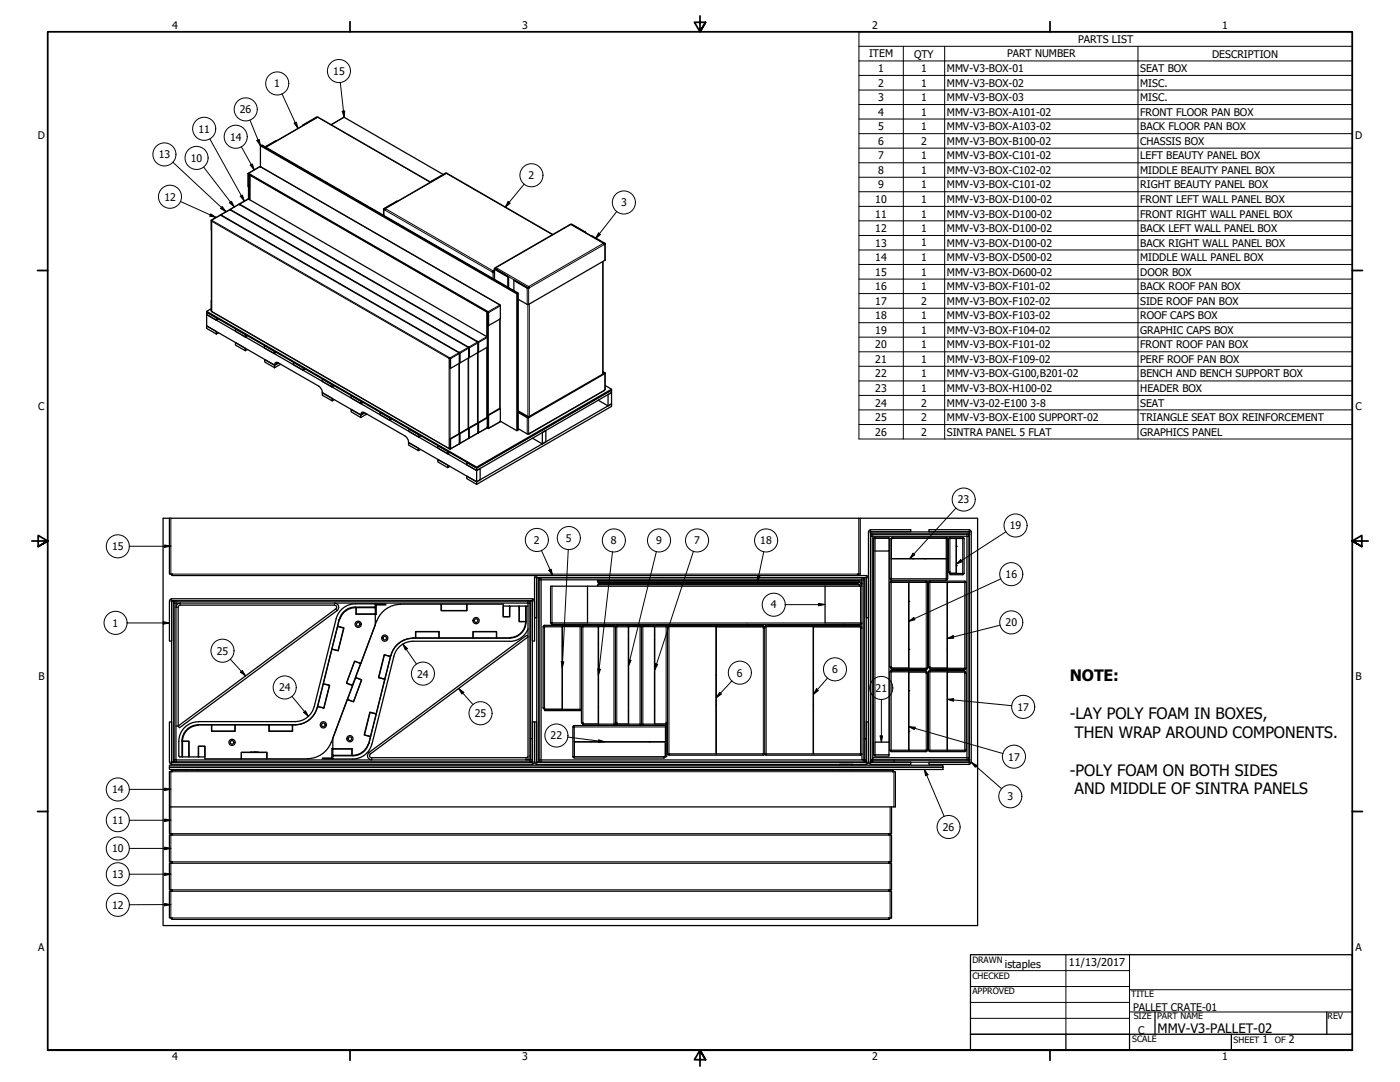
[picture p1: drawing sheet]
<svg xmlns="http://www.w3.org/2000/svg" width="559mm" height="432mm" viewBox="0 0 559 432" stroke-linecap="round" stroke-linejoin="round" font-family="sans-serif">
<!-- layer: Visible (ANSI) -->
<g fill="none" stroke="#000" stroke-width=".51">
<path d="M103.9 58.2l102.4 59.1 .3-.2v54.6l-.3 .2v-54.6M104.3 58l.2-.2 102.3 59.2-.2 .1zM106 58.7l21-11.9 44.9 25.9M110.4 56.1l-4.6 2.5M120.9 49.8v.3M126.8 46.8h-.6l-5.3 3 .2 .2M132.1 49.8l5.3-3 39.4 22.8M99.1 69.2l4.6-2.7 .4 .1 95.4 55M99.2 79.4l95.2 55 .1 4.2-3.5 2M99.2 79.4l-3.7 2M99.2 69.4v5.1h-.2l.1-5.3 95.9 55.4v5.3l-.3-5.4 .2 46.3M99.2 69.4l95.6 55.3v46.1"/>
<path d="M99.2 69.4l.2 10.1M99.2 69.4v10M99.6 69.7l.1 5M99.7 69.8l.1 .2zM99.7 69.8v9.9M99.8 69.8h.1M103.9 66.5v-8.3l.4-.2 102.3 59.1M172.3 72.3v.2M178.2 69.2h-.5l-5.4 3.1h.2M178.2 69.2l42.5 24.4M178.2 69.2l-24.6 14M84.5 88.1l.2-.1-.4-.1 .1 4"/>
<path d="M84.5 88.1v36.2M84.5 88.1h.1M88 85.9l-3.7 2M88 85.9l.3 .1M88 85.9l95.2 54.9M88.2 86h.1M91.8 83.7l.2 .1M91.8 83.7l-3.7 2M91.8 83.7l95.1 54.9M92 83.8h.1M95.4 81.5l-3.6 2.1M95.4 81.5h.4l-.1 .2"/>
<path d="M95.4 81.5l95.2 55M95.6 81.7h.1M153.1 83.4v2.5M153.5 83.4h.1M153.5 83.4l.1 .1M158.7 80.3l-.2-.1-5.4 3.2 .4 .4 .3-.6-.3 .2M227.8 89.6l.5-.1 5.4 3.1-.1 .1M227.8 89.6l-30.1 17.2M227.8 89.6l13.2 7.5M233.7 92.6v.2M236 94.1l5.6 3.1-.4 .4-.3-.5 .1 .2M241.6 97.3l-.1 6.6-30.6 17.6h-.4l-3.7-2.1"/>
<path d="M196.5 108.6l.8 .2M196.8 108.1l-.3 .5M196.8 108.1v.4M196.8 108.1l.3 .5M196.8 108.5l.3 .1zM196.8 108.5l.3 .1M196.8 108.5l-.3 .1M197.3 107.3v4.1M197.3 108.5l-.2 .1M197.7 107l.3-.2-.3 .5 5.3 3.1v4.3M197.7 107.1l-.4 .3 5.4 3.2 .3-.2M198 107.5l2.8 1.6"/>
<path d="M198 107.4v.1M202.7 110.6v4M205.1 112v4M206.8 117v54.6l-.2 .1v-54.6M210.7 114.9l.3-.2zM211 114.4l.3 .5-.8 .2-5.4-3.1 .3-.2 5.3 3.1M211 114.4l.3 .5M211 114.4l-.3 .5M240.7 104.3v44.9M84.3 123.2l-1.8 1.1 107.7 62.1v.4l-107.7-62.2v-.3M84.4 120.1l.1 4.2M84.4 120l-.1 .1"/>
<path d="M84.5 124.3l94.8 54.8M87.2 132.8l-.8 .5-3.9-2.2v-1.1l3.9 2.3v1M87.2 127.3l-.8 .5-3.9-2.3v-.9l3.9 2.2v1M98.7 134l-.8 .5-3.9-2.3v-.9l3.9 2.2v1M98.7 139.5l-.8 .5-3.9-2.3v-1l3.9 2.3v1M186.9 138.6l.4 .1v4l-.2-4M186.9 138.4l-.1 .2M186.9 138.6l.2 .1M186.9 138.6l.2 4.2-3.5 2M187 138.7h.1M190.6 136.5l.2 4.2-3.5 2M190.6 136.5l.4 .2v3.9l-.2-4"/>
<path d="M190.6 136.3l-.1 .1M190.6 136.5h.1M190.6 136.5l.2 .1M190.8 136.6v.1M194.2 124.5h.4M194.3 124.3l-.1 .2M194.3 138.6v28M194.4 124.4l.2 .1M194.4 124.4v.1M194.4 124.5h.2M194.4 124.5h-.2M194.6 124.5l.1 5"/>
<path d="M199.3 121.6l.2 .1zM199.5 121.7l.2 5.6-4.7 2.6M199.6 127.3v35.7M105.7 143.5l3.9 2.2v1l-3.9-2.2zM110.3 140.7l-.8 .4-4-2.2v-1l4 2.2v1M111 144.8l-1.4 .9-27.1-15.7v-4.5l107.7 62.3 1.4-.9v4.6l-1.4 .8-27.1-15.7-.2-1.1-1.2-1.5-16.3-9.3M111 144.8l-1-.1-.4 1 1.6-.9M111 144.8l16.3 9.3 1 1.3 .4 1.3 15.3 8.9 1.4-.9M112 145.4l-2.4 1.3M121.9 147.3l-.9 .5-3.9-2.3v-1l3.9 2.3v1M133.3 154l-.8 .4-3.9-2.2v-1l3.9 2.3v.9M133.4 159.5l-.8 .5-3.9-2.3v-1l3.9 2.3v1"/>
<path d="M179.3 143.1l.2-.4 .3 .3v4l-.2-3.9M179.3 143.1h.3M179.5 142.9l.1 .2M179.5 142.7l-.2 .4M183.2 140.8l.2 4.2-3.6 2M183.2 140.8l.2-.1 .2 .3v3.8l-.2-3.9M183.2 140.6l-.1 .1M183.2 140.8l.2 .1M183.2 145.1v28M183.3 140.9h.1M186.9 142.9v28M190.6 140.8v28"/>
<path d="M238.8 159.7l3.9 2.3 1.4-.8M240.7 148.3l.9 .7-30.6 17.7h-.6l-3.6-2.1M240.7 148.7l.5 .3zM240.7 149h.5M241.2 149l-30.5 17.5 .3-.1-4.2-2.4M241.6 153.9l2.5 1.4v.4l-53.9 31.1 53.9-31.1v1l-53.9 31.1M241.6 148.9v6.6l-.6 .5-29.8 17.2M244.1 155.3l-53.9 31.1M140.1 163.4l3.9 2.2v1l-3.9-2.3zM144.9 160.7l-.8 .4-4-2.3v-.9l4 2.2v1M145.4 164.7l-.9-.2-.5 1.1 1.6-.9M146.4 165.2l-2.4 1.4"/>
<path d="M156.5 167.3l-.9 .5-3.9-2.3v-1l3.9 2.3v1M167.8 179.4l-.8 .4-3.9-2.2v-1l3.9 2.3v.9M168 173.9l-.9 .5-3.9-2.3v-.9l3.9 2.3v.9M179.6 175.1l.2 4.1-.3-.2M183.2 173.1l.2 3.9M183.2 173.1l-3.6 2-.1 4M183.4 177l-3.6 2.2M183.4 173v4M183.4 173.2l-3.6 2M186.9 170.9l.2 4M186.9 170.9l-3.5 2.1v3.8M187.1 170.8v4.1"/>
<path d="M187.1 174.9l-3.6 2.1M187.1 171l-3.5 2.1M190.6 168.8l.2 3.9M190.6 168.8l-3.5 2v3.9M190.8 172.7l-3.6 2.2M190.8 168.7v4M190.8 168.9l-3.5 2M194.5 170.6v.2M194.5 170.6l-.1-4-3.6 2.1v3.8M194.5 170.8l-3.6 2M194.5 166.8l-3.5 2M194.5 170.4h.2"/>
<path d="M194.5 170.6l.3 .2M194.6 165.3l-.1 4.9M194.8 170.8h.1M194.9 165.6l.1 5.4-.6-.2M194.9 170.8v-5.2l4.6-2.7 .2 5.4-4.7 2.7M199.7 168.1l6.6 3.8M199.7 163.1l-4.7 2.6M206.8 171.1l3.8 2.1h.4M206.8 164.3l3.9 2.2M211 173.2l.3-.2zM212.5 174.9l4 2.3 1.4-.9v-4.5l-1.4 .8v4.6M244.1 161.2v1l-53.9 31.1"/>
<path d="M244.1 161.2v-4.5l-1.4 .8v4.5M244.1 161.2l-53.9 31.1v-4.5M179.5 180.6l-.8 .5-3.9-2.3v-.9l3.9 2.2v1M179.5 186.1l-.8 .5-3.9-2.3v-.9l3.9 2.2v1M186.3 190l3.9 2.3v1l-3.9-2.3zM186.3 184.5l3.9 2.3v1l-3.9-2.3zM67.6 206.8v22.3h1.2v.6h273.5v-.6h.5M343.3 206.8h46.9v162.6h-325.1v-162.6h278.2v22.3h-.5M346.6 212.3v91.9M347.5 211.5l-.6 .2-.3 .6M347.5 211.4h16v.8l-16 .1M347.5 213.1v.1"/>
<path d="M348.4 214h37.6M348.4 214.1v89.2M348.4 214h.1M348.4 213.2l-.6 .2-.3 .6v89.3M349.2 214.4h5.6v5.5h-5.6zM349.2 214.9h-.5v86.3h.5M349.3 214.9h-.1M349.3 214.4l-.6 .5M354.8 219.9v81.9h-5.6v-.6M355.8 214.9v8h21.9v-8h.6v16h-.6M355.8 214.9h-.6v16h.5M356.3 214.9h.1"/>
<path d="M356.3 214.4l-.5 .5M356.4 214.4v.5h-.6M356.4 214.4h21.3v.5M377.7 214.4l.5 .5M379.2 214.9h-.6v13.3h.6v.6M379.2 214.4v.5h2.5v13.9M379.2 214.4h5v.5M379.2 214.4l-.5 .5M384.2 214.9h.1M384.2 214.4l.5 .5M384.8 214.9h-3.1v14M384.8 214.9v14"/>
<path d="M385.9 214h.1M385.9 213.2l.6 .2 .3 .6M386 214.1v88.3M386.8 212.3h.1M386.8 211.5l.6 .2 .3 .6M386.8 211.4h-16v.8M386.8 212.3v.9h-39.3M386.8 212.3h-39.3v91.9M386.8 212.3v91.9M387.7 212.3v91.8l-.3 .6-.6 .3M67.6 239.8v16h.9M67.7 239.8l.2-.6 .6-.2h143.9l.6 .2 .3 .6"/>
<path d="M68.3 229.1l.5 .5M68.5 239.8v64.4M68.5 239.8h144M68.5 239.8h.1M68.8 229.1h.1M69.4 239.8v64.4h-.9M210.7 239.8h-140.4l-.6 .3-.3 .6M210.7 239.8l.6 .3 .3 .6v62.5h-.8v-62.5M211.6 239.8h.1M211.6 239.8v14.3M212.4 239.8h.1M212.5 239.8v16h.9v-16"/>
<path d="M212.5 239.8v64.4M213.4 230.6v16h.8v-16M214.2 230.5h.1M214.2 229.7l-.6 .2-.2 .6M214.2 230.5h131.6M214.2 230.5v73.7M215.1 230.5v73.7M215.1 231.5v71.7l.3 .7 .6 .2M215.1 230.5v.1M216 230.6h128M216 231.5v71.8M216 230.6l-.6 .2-.3 .6"/>
<path d="M219.8 233.9h14.7v14.7h-14.7zM234.5 233.9h109.5M262.6 233h-23.8h103.8h-1.7M262.6 232.5h-23.8h103.8h-1.7M329.3 233.9v14.7h14.2M342.3 229.1h-.1M342.3 229.7h3.4l.6 .2 .3 .6M342.8 229.1l-.6 .5M343.5 232.8l-.5 .6h-104.5v.5M343.5 232.8l-.5-.5h-104.5v-.6h104.5a1.11 1.11 0 0 1 1 1.1 1.11 1.11 0 0 1-1.1 1.1M343.5 232.8v.1M344 231.4h-128"/>
<path d="M344 231.4h.1M344 230.6l.6 .2 .3 .6M344 231.5v71.8h.9v-71.8M344.9 230.5v.1M344.9 230.5v72.8M345.7 230.5h.1M345.8 230.6v16h.8v-16M345.8 230.5v73.7M355.2 231l.5 .5M355.7 231h.1M355.7 232.4h-.5v33.7h.5v.5M355.7 231.9v.5h7v34.2h-7"/>
<path d="M355.7 231.9h14v.5M355.7 231.5v-8.6h22v8.6M355.7 231.5h22M355.8 232.4h-.1M355.8 231.9l-.6 .5M362.7 232.4h7.6v34.3h-7.6zM369.7 232.4h.1M369.7 231.9l.5 .5M371.1 232.4h.1M371.1 231.9l-.5 .5M371.2 232.4h-.6v33.7M377.7 231h.1"/>
<path d="M378.1 240h.1M378.2 231l-.5 .5M378.7 228.2l.5 .5M379.2 228.2h.1M379.2 228.8v.6h5v-.5M379.2 228.8h2.5M381.7 228.9h3.1M384.2 228.9h.1M384.7 228.9l-.5 .5M385.1 232.4v-.5h-13.9v.5h6.9v34.2h-6.9M385.1 232.4h.1M385.1 231.9l.5 .5"/>
<path d="M385.6 232.4h-7.5v34.3h7.5M385.6 232.4v34.3M70.2 240.7v62.5M70.3 240.7h-.1M70.3 240.7h140.4M72 240.7l-1.2 .5-.5 1.1M133.5 240.7a1.68 1.68 0 0 1 1.6 1.1 1.68 1.68 0 0 1-.6 1.9l-62.9 46.7-.5-.6 62.9-46.8M134 243a.86 .86 0 0 0 .3-.9 .86 .86 0 0 0-.8-.6h-61.5l-.6 .2-.3 .6v47.5h-.9M134.2 247a7.9 7.9 0 0 1 7.6-6h8v1.3h-8a6.6 6.6 0 0 0-6.4 5M134.2 247l-8.8 35M134.7 250l2.5 .6-2.3 9.1-2.4-.7zM135.4 247.3l-.7 2.6 2.6 .7-2.3 9.1-2.5-.6-3.5 13.8 2.6 .6-2.3 9.1-2.6-.7v.4z"/>
<path d="M135.8 246.8l-.4 .5M135.8 246.8a6.4 6.4 0 0 1 6.3-4.3v2.6h7.7v4.3l-5.8 15.4-2.5-1-3.2 8.9 2.4 .9-8.4 22.6M142.2 242.5h7.6v2.5h-7.6zM149.8 241h4.2v.4h-3.8v3.8h-.4M149.8 242.3v.2M149.8 245v.1M150.4 247.7l-8.5 22.7 2.4 .9-3.2 8.8-2.5-1-5.8 15.5v4.2h7.7M159.9 241.1h16.2v2.6h10.3v-2.6h14.5v5h2.6v-4.2h3.7v6.2h2.6M159.9 241.2a10.1 10.1 0 0 0-9.5 6.6M164.9 254.7a9.1 9.1 0 0 0-8.9 6.9M165.9 252h9.4v2.6h13.5v-2.6h9.4v2.6h5.2h-38.6h1.1zM165.9 252.1h9.3v2.5h-9.3z"/>
<path d="M176.1 241.1h10.2v2.5h-10.2zM188.8 252.1h9.4v2.5h-9.4zM200.9 241.9h2.5v4.2h-2.5zM203.4 255.9h-38.5a7.9 7.9 0 0 0-7.7 6M203.4 242.4h.1M203.4 243.3h.1M207.2 242.4h.1M207.2 243.3h.1M207.3 241.9h2.5v6.1h-2.5zM209.8 248.1a6.4 6.4 0 0 1-5.8 6.3M210.7 240.7h.1M210.8 241.9h-.8v6.1a6.6 6.6 0 0 1-6.6 6.6l.6-.2"/>
<path d="M210.8 250.9a7.9 7.9 0 0 1-7.4 5.1M211.6 254.1v40.7M217.3 250.1h.1M217.3 249.6l-.5 .5M217.4 250.1h-.6v32.3M217.4 250.1h7v32.9h-7M217.4 249.6h14.1v.5M217.4 249.6v.5M219.8 248.6l.6 .6M220.3 248.6v.6M220.3 249.2h123.2M220.3 248.6l.1 .1"/>
<path d="M224.4 257.7h.1M231.6 250.1h.1M231.6 249.6l.5 .5M232.1 250.1h-7.6v33h7.6l-.5 .5M232.1 250.1v38.3h.6v.5M232.1 250.1h.6M232.7 250.1h6.1v38.8h-6.1M232.7 249.6h12.3v.5M232.7 249.6v.5M232.7 250.1h.1M232.7 249.6l-.5 .5M238.8 256.9h.1"/>
<path d="M245.1 250.1h.1M245.1 249.6l.5 .5M245.6 250.1h-6.7v38.9h6.7M245.6 250.1h.6M245.6 250.1v38.9M246.2 250.1h4.6v38.8h-4.6M246.2 250.1h.1M246.2 249.6l-.5 .5M250.8 255.3h.1M255.5 249.6l.5 .5M255.5 250.1v-.5h-9.3v.5M256 250.1h5.2v38.9h-5.2z"/>
<path d="M256 250.1h-5.1v38.9h5.1M256 250.1v38.9M256.6 250.1v-.5h9.3v.5M256.6 250.1h.1M256.6 249.6l-.5 .5M261.2 255.3h.1M265.9 250.1h.1M265.9 249.6l.5 .5M266.4 250.1h19.4v50.8h-19.4zM266.4 250.1h-5.1v38.8h4.6M267 250.1v-.5h37.7v.5M267 250.1h.1"/>
<path d="M267 249.6l-.5 .5M298 249.6v-.4l.2 .3 .4-.3v.4M304.7 250.1v.6h.5M304.7 250.1h-18.8v50.8h18.8v.5h-37.7v-.5M304.7 250.7h.1M304.7 250.2l.5 .5M305.2 250.1h19.4v50.8h-19.4M305.2 250.7v50.2h-.5M305.2 250.1v.6M305.8 250.1h.1M305.8 249.6l-.6 .5M305.8 250.1v-.5h37.7v.5"/>
<path d="M336.7 249.6l.1-.4 .1 .3 .4-.3v.4M343.4 250.7h.1M343.4 250.2l.6 .5M343.5 250.1v.6h.5M343.5 250.1h-18.8v50.8h18.8v.5M343.5 248.6h.5M343.5 248.6v.6M343.5 248.6l-.1 .1M344 248.6l-.6 .6M362.7 254.2h.1M362.7 247.4h.1M378.1 259.1h.1"/>
<path d="M378.1 251.1h.1M378.1 244.4h.1M129 272.9l2.5 .6-2.3 9.1-2.5-.7zM141.5 263.9l2.5 .9-3.3 8.7-2.4-.9zM142 270.4l2.3 .9-3.2 8.7-2.4-.9zM153.4 261.3l2.5 .6 .1-.3-8.7 35 .6-2.7-2.5-.6 2.2-9.1 2.6 .7 3.4-13.8-2.5-.7zM153.4 261.4l2.5 .6-2.3 9-2.4-.6zM157.2 261.9l-8.7 35M224.4 275.4h.1M285.8 269.5h.1M324.6 269.5h.1M355.2 268.1h7.5v31.3h-7.5z"/>
<path d="M355.2 266l.6 .6M355.7 266l.1 .1M355.7 266.6v.6h14v-.5M355.7 268.1v-.5h14v.6M355.8 268.1h-.1M355.8 267.6l-.6 .5M362.7 268.2v31.2h7v.6M362.7 268.2h7M369.7 268.7v.1M369.7 268.2l.5 .6M369.7 266.7h.1M369.7 268.2v.5h.6v30.7h-.6"/>
<path d="M370.2 266.7l-.5 .5M370.6 266.1h.6v.5M370.6 268.1h7.5v31.3h-7.5M370.6 268.1v31.3M370.6 266l.5 .6M371.1 266v.1M371.1 268.1h.1M371.1 267.6l-.5 .5M371.2 266.6v.6h13.9v-.5M371.2 268.1v-.5h13.9v.6M378.1 275.7h.1M385.1 268.2v.5h.5"/>
<path d="M385.1 268.2h-7v31.2h7v.6M385.1 268.7v.1M385.1 268.2l.5 .6M385.1 266.7h.1M385.6 266.7l-.5 .5M385.6 268.7v30.7h-.5M72.8 295.8h2.6v6.3h-2.6zM79.2 289.3h-.1a7 7 0 0 0-6.3 6.5h2.6v6.3h3.8v-4.3h2.6v5h14.5v-2.6h10.3v2.6h16.1M79.2 289.2a6.6 6.6 0 0 0-6.6 6.7M79.2 288a7.8 7.8 0 0 0-7.8 7.8v5.9l.4 .4h.8v-6.3M79.2 297.8h2.6v4.3h-2.6zM79.2 289.2h5.3v2.6h9.4v-2.6h13.5v2.6h9.4v-2.6h1"/>
<path d="M79.2 289.2h38.6M84.5 289.2h9.3v2.6h-9.3zM107.4 289.2h9.3v2.6h-9.3zM125.4 282a7.8 7.8 0 0 1-7.6 6h-38.6M126.6 282.3a9.1 9.1 0 0 1-8.8 6.9M132.2 296.2a10.1 10.1 0 0 1-9.5 6.6M132.8 298.9h7.7v2.5h-7.7zM132.8 298.7h-.3v3.8h-3.8v.4h4.1M132.8 298.8v.1M147.2 296.6a6.6 6.6 0 0 1-6.4 5h-8v1.3h8a7.8 7.8 0 0 0 7.6-5.9M147.2 296.7l-.1 .2a6.8 6.8 0 0 1-6.6 4.5v-2.6M147.7 284.3l2.5 .6-2.3 9-2.4-.6z"/>
<path d="M211.6 294.8v8.4M211.6 294.8h.9M212.5 288.1h.9v16M216.8 282.4h.6v.6M216.8 282.5l.5 .5M217.3 282.5h.1M217.4 283v.6h14.1l.1-.5M229.2 289.6v6.4h36.4v-6.4M229.2 290.1h-.5v11.8M229.2 289.6h36.4M229.2 289.6l-.5 .5M229.2 290.1h.1"/>
<path d="M232.2 288.4l.5 .5M232.7 288.4h.1M232.7 288.9v.7M238.8 282.2h.1M245 289v.6M245.1 289h.1M245.6 289l-.5 .5M245.6 288.4h.6v.5M245.7 288.4l.5 .5M246.2 288.4h.1M246.2 288.9v.7M250.8 283.8h.1"/>
<path d="M255.5 289v.6M256 289l-.5 .5M256.1 289l.5 .5M256.6 289v.6M256.6 289h.1M261.2 283.8h.1M265.6 290.1h.1M265.6 289.6l.5 .5M265.6 290.1h.5v11.8h-.5M265.9 288.9v.7h-.3M265.9 288.9v-.5h.5l-.5 .5M265.9 288.4h.1"/>
<path d="M285.8 281.4h.1M324.6 281.4h.1M344.9 294.8h.9v8.5M345.8 288.1h.8v16.1M354.8 296.2h-5.6v5M355.2 299.4l.6 .5M355.7 299.4v.6h14M355.7 299.4h.1M369.7 299.4h.1M370.2 299.4l-.5 .5M370.6 299.4l.5 .5M371.1 299.4h.1"/>
<path d="M371.2 299.4v.6h13.9M378.1 291.8h.1M385.6 299.4l-.5 .5M67.6 305.4h308.8v.8h-308.8zM67.6 306.2h308.8v.9h-308.8zM68.5 304.1v.1M68.5 304.1v-16h-.9l.1 16 .2 .6 .6 .3h143.9l.6-.3 .3-.6M68.5 304.2h144M68.8 307.9h.1M68.8 307.4l-.5 .5M69.4 303.2l.3 .7 .6 .2M70.2 303.2l.1 .1"/>
<path d="M70.3 303.3h141.3M74.5 307.1l-.2 .3M75.4 301.4h.1M75.4 300.6h.1M78.8 307.1l.2 .3M79.2 301.4h.1M79.2 300.6h.1M96.3 300.3h10.2v2.5h-10.2zM99.9 300.2v.1M100.2 300.2h1.1M100.3 300.2v.1M100.7 300.2v.1"/>
<path d="M101.3 300.2v.1M101.5 300.2h1.4M101.5 300.2v.1M102.1 300.2v.1M102.6 300.2v.1M102.9 300.3h.1M132.8 301.4v.2M147.9 300.9a.86 .86 0 0 0-.3 1 .86 .86 0 0 0 .8 .6M147.9 300.9l62.9-46.7-.6-.7-62.8 46.7a1.68 1.68 0 0 0-.6 1.9 1.68 1.68 0 0 0 1.6 1.2M148.4 302.4h61.5M210.7 303.1l-.8 .2M210.7 301.8l-.8 .7"/>
<path d="M211.6 301.6l-.1 .3M211.6 304.1v.1M211.6 303.2v.1M212.5 303.2l-.3 .7-.6 .2M212.5 304.1l-.1 .1M213.4 304.1l.2 .6 .6 .3M214.2 304.2v-16.1h-.8v16.1M214.2 304.2h.9M214.2 304.2h131.6M214.2 305.1h131.6M216 303.3h128.9M216 303.2v.1"/>
<path d="M228.7 301.9l.5 .6M228.7 301.9h.5M229.2 301.9h.1M229.2 301.9v.6h35.8v-.6h.6M229.2 301.9v-5.9h36.4v5.9M265 301.9h.1M265.5 301.9l-.5 .6M266.5 300.9l.5 .5M267 300.9h.1M304.7 300.8v.1M305.2 300.8l-.5 .6M305.2 300.9l.6 .5"/>
<path d="M305.8 300.9h.1M305.8 300.9v.5h37.7M335.2 305.1v.3M335.2 307.1v.3M340.2 305.1v.3M340.2 307.1v.3M343.5 300.9h.5M343.5 300.8l-.1 .1M344 300.8l-.6 .6M344.9 303.2l-.1 .1M345.7 303.2l-.3 .7-.5 .3h.9M345.8 304.1l-.1 .1"/>
<path d="M346.6 304.1l-.3 .6-.6 .3M346.6 304.1l.3 .6 .6 .3M347.5 304.2h39.3M347.5 303.3h.1M347.5 304.1v.1M347.5 303.2l.3 .7 .6 .2M348.4 303.2v.1M348.4 303.3h38.4v.9M348.7 301.1l.6 .6M349.2 301.1l.1 .1M356.2 307.4h-287.4v.6h-1.2v14h289.8v-14h-.6M356.2 308h.6"/>
<path d="M356.2 307.4v.6M356.3 307.9h.1M356.3 307.4l.5 .5M356.8 303.3v.9M363.5 304.2v.9h-16M386 302.4h-.1M386 302.4h-37.6v.9h37.6M386.8 302.4l-.3 .6-.6 .2M386.8 304.1v.1M386.8 304.2h-16v.9h16M67.6 322v10.7h1.2M68.3 332.6l.5 .6"/>
<path d="M68.8 332.6v.1M68.8 332.7v.5M354.8 332.6l-.1 .1M355.3 332.6l-.6 .6M355.3 332.7h-.6v.5M355.9 322v10.7h-.6M67.6 355.7h288.3v10.6h-1.2v.6h-285.9v-.6h-1.2zM68.3 343.9l.5 .5v-.5M68.8 343.9h.1M68.8 355.1v.1M68.8 355.1h-1.2v-10.6h288.3v10.6h-.6M68.8 355.1v.6l-.5-.6"/>
<path d="M354.7 355.1h.6l-.3 .5-.3 .1zM354.8 343.9h-.1M354.8 355.1l-.1 .1M355.3 343.9l-.6 .6v-.6h1.2v-10.7h-288.3v10.7h1.2M68.3 366.4l.5 .5M68.8 366.4h.1M354.8 366.4h-.1M355.3 366.4l-.6 .5"/>
<circle cx="143" cy="249.1" r="1.24"/>
<circle cx="143" cy="249.1" r=".73"/>
<circle cx="153.6" cy="254.7" r=".73"/>
<circle cx="153.6" cy="254.7" r="1.24"/>
<circle cx="190" cy="247.7" r=".73"/>
<circle cx="190" cy="247.7" r="1.24"/>
<circle cx="92.6" cy="296.3" r="1.24"/>
<circle cx="92.6" cy="296.3" r=".73"/>
<circle cx="129.1" cy="289.3" r="1.24"/>
<circle cx="129.1" cy="289.3" r=".73"/>
<circle cx="139.7" cy="294.8" r=".73"/>
<circle cx="139.7" cy="294.8" r="1.24"/>
</g>
<!-- layer: Visible Narrow (ANSI) -->
<g fill="none" stroke="#000" stroke-width=".4">
<path d="M106.1 58.8l20.7-12 45 26M126.2 46.8l.2 .1M137.4 46.8l-5.2 3M99.2 79.4l-3.6 2.3M99.6 69.7l.2 .1M99.8 79.8v-9.8l94.4 54.5v9.8M99.8 69.7v.1M103.8 66.5l-4.6 2.9-.2-.1M104 66.6l95.3 55M177.6 69.2l.2 .1M84.5 88.3l94.8 54.8v35.9l-94.8-54.7zM84.7 88l94.8 54.7"/>
<path d="M88 85.9l-3.7 2.1M88.4 85.9l94.8 54.7M91.8 83.7l-3.6 2v.3M92.1 83.7l94.8 54.7M95.4 81.5l-3.5 2.1v.2M95.8 81.5l94.8 54.8M153.2 83.2l.3 .2-.3 .2v2.4M153.5 83.8l43 24.8M220.5 93.7l-42.3-24.5-24.4 14 43 24.9 .5-.3M228.4 89.6l-.1 .1M241.2 97.6l-29.9 17.3M241.4 97.1l-.2 .2 .2 .1v6.5"/>
<path d="M196.8 108.4v.1M197.1 108.6l-.3 .2v2.3M197.1 108.6l.2 .1M197.3 108.5l-.2 .1M197.4 107.1l.3 .2M197.7 107.3l-.3 .2v4M197.7 107.3l13 7.6M198 106.8l29.8-17.2 13.1 7.5-29.9 17.3zM240.6 104.4v44.9M84.3 124h.1M186.9 138.6l-3.5 2.1v.2l.2 .1 3.5-2.3M190.6 136.5l-3.5 2.2 3.7-1.9v-.2"/>
<path d="M194.3 134.4l-3.5 2.2 .2 .1 3.5-2M194.7 124.6l-.1 45.6M199.5 121.7l-4.7 2.7v.3M199.5 127.3v35.6M199.7 122l-4.8 2.7M210.4 121.5v-6.5l.3-.1 .3 .1v6.5M210.7 121.5v44.7M211.3 121.3v44.9M111 144.8l-1.4 .8M183.2 140.8l-3.6 2v36.2M183.4 140.9l-3.8 2.2M183.4 145v28.2"/>
<path d="M187.1 142.8v28.2M190.8 140.7v28.2M241.2 155.8l-29.9 17.2M241.4 148.8l-.2 .1 .2 .2v6.5M145.4 164.7l-1.4 .8M179.6 179v.2M183.4 177l-3.8 2M187.1 174.9l-3.7 1.9M190.8 172.7l-3.5 2.1-.2-.1M194.5 170.6l-3.5 2.1-.2-.2M194.7 170.2l-.1 .2M199.7 168.2l-4.9 2.8"/>
<path d="M210.4 173.2v-6.5l.3-.2 .3 .2v6.5M68.2 206.8v22.3M342.8 206.8v22.3M346.6 212.3h.9M347.5 211.4v.8M347.5 213.2h.9v.9h-.9zM349.2 214.9h5.6M349.2 219.9v76.3M355.7 214.9v8M356.4 214.9h21.3M379.2 214.9v13.3M384.2 214.9v14"/>
<path d="M386 213.2h.8v.9h-.8zM386.8 211.4v.8l.9 .1M67.6 239.8h.9M68.5 239v.8M68.8 229.1h273.5M69.4 239.8h.9v.9h-.9zM212.5 239v.8M212.5 239.8h.9M213.4 230.6h.8M214.2 229.7v.8M216 231.4v-.8h-.9v.9h.9M220.3 233.9v14.7"/>
<path d="M340.9 232.5h.1M340.9 233h.1M343 231.7v.6M343 233.4v.5M343.5 233.9v14.7M343.5 232.8h.5M343.5 232.9h.5M344 231.4v-.8h.9v.9h-.9M345.8 229.7v.8M345.8 230.6h.8M355.7 232.4v33.7M355.7 230.9h22"/>
<path d="M369.7 232.4v34.3M371.2 232.4v33.7M378.1 232.4h.1M379.2 228.8h2.5M385.1 232.4v34.3M70.2 242.4h.9M71.9 240.7v.8M133.5 240.7v.8M134 243l.5 .7M210.7 240.7v-.9h.9v.9h-.8M217.4 250.1v32.3M224.4 250.1h.1"/>
<path d="M231.5 250.1v33M232.7 250.1v38.3M234.5 248.6h94.8M238.8 250.1h.1M245 250.1v38.9M246.2 250.1v38.3M250.8 250.1h.1M255.5 250.1v38.9M256.6 250.1v38.9M261.2 250.1h.1M265.9 250.1v38.3M267 250.1v50.8"/>
<path d="M285.8 250.1h18.9M298.3 249.5v.1M304.7 250.7v50.2M305.8 250.1v50.8M324.6 250.1h18.9M337.1 249.5v.1M343.5 250.7v50.2M355.7 268.1v31.3M355.7 266.6h7M362.7 268.2h7M369.7 268.7v30.7M371.2 266.6h6.9"/>
<path d="M371.2 268.1v31.3M378.1 268.2h7M385.1 268.7v30.7M217.4 283.1h7.1M229.2 290.1h36.4M232.7 289h6.2M246.2 289h4.7M261.2 289h4.7M265.6 296v5.9M378.1 299.4h.1M67.6 304.1h.9v.9M68.2 308v24.7"/>
<path d="M68.8 308h287.4M69.4 303.2l.9 .1v.8h-.9zM99.9 300.2h.3M101.3 300.2h.2M147.4 300.2l.5 .7M148.4 302.4v.9M209.9 302.4v.9M211.6 303.2v.9M211.6 301.6h.1M211.6 303.2h.9M214.2 304.2l-1.7-.1v.9M214.2 304.2v.9"/>
<path d="M215.1 303.3h.9v.9h-.9zM229.2 301.9h35.8M285.8 300.9h.1M324.6 300.9h.1M344.9 303.3v.9M344.9 303.3h.9M347.5 304.2h-1.7v.9M347.5 304.2v.9M347.5 303.3h.9v.9M349.2 301.2h5.6M356.8 308v14M386 302.4h.8v.9h-.8z"/>
<path d="M387.7 304.2h-.9v.9M68.2 333.2v10.7M68.8 332.7h285.9M355.3 322v10.7M355.3 333.2v10.7M68.2 344.5v10.6M68.2 355.7v10.6M68.8 343.9h285.9M68.8 355.1h285.9M355.3 344.5v10.6M355.3 355.7v10.6M68.8 366.3h285.9"/>
</g>
<!-- layer: Visible (ANSI) -->
<g fill="#000">
<circle cx="99.2" cy="69.4" r=".25"/>
<circle cx="99.4" cy="69.5" r=".25"/>
<circle cx="99.6" cy="69.7" r=".25"/>
<circle cx="99.8" cy="69.8" r=".25"/>
<circle cx="91.9" cy="83.8" r=".25"/>
<circle cx="95.6" cy="81.7" r=".25"/>
<circle cx="153.5" cy="83.4" r=".25"/>
<circle cx="241.2" cy="97.3" r=".25"/>
<circle cx="196.8" cy="108.5" r=".25"/>
<circle cx="197.1" cy="108.6" r=".25"/>
<circle cx="197.7" cy="107.3" r=".25"/>
<circle cx="200.8" cy="109.1" r=".25"/>
<circle cx="210.7" cy="114.9" r=".25"/>
<circle cx="211" cy="114.7" r=".25"/>
<circle cx="186.9" cy="138.6" r=".25"/>
<circle cx="187.1" cy="138.7" r=".25"/>
<circle cx="190.6" cy="136.5" r=".25"/>
<circle cx="190.8" cy="136.6" r=".25"/>
<circle cx="194.4" cy="124.5" r=".25"/>
<circle cx="194.6" cy="124.5" r=".25"/>
<circle cx="194.7" cy="124.5" r=".25"/>
<circle cx="179.5" cy="142.9" r=".25"/>
<circle cx="179.6" cy="143" r=".25"/>
<circle cx="183.2" cy="140.8" r=".25"/>
<circle cx="183.4" cy="140.9" r=".25"/>
<circle cx="240.9" cy="149.1" r=".25"/>
<circle cx="179.6" cy="179" r=".25"/>
<circle cx="183.4" cy="176.8" r=".25"/>
<circle cx="187.1" cy="174.7" r=".25"/>
<circle cx="190.8" cy="172.5" r=".25"/>
<circle cx="194.6" cy="170.2" r=".25"/>
<circle cx="210.7" cy="166.5" r=".25"/>
<circle cx="211" cy="166.4" r=".25"/>
<circle cx="377.7" cy="214.9" r=".25"/>
<circle cx="379.2" cy="214.9" r=".25"/>
<circle cx="381.7" cy="218" r=".25"/>
<circle cx="386.8" cy="213.2" r=".25"/>
<circle cx="69.4" cy="239.8" r=".25"/>
<circle cx="355.7" cy="232.4" r=".25"/>
<circle cx="362.7" cy="240" r=".25"/>
<circle cx="364.3" cy="222.9" r=".25"/>
<circle cx="369.1" cy="222.9" r=".25"/>
<circle cx="371.2" cy="232.4" r=".25"/>
<circle cx="379.2" cy="228.8" r=".25"/>
<circle cx="381.7" cy="225.7" r=".25"/>
<circle cx="304.7" cy="250.1" r=".25"/>
<circle cx="343.5" cy="250.1" r=".25"/>
<circle cx="362.7" cy="259.1" r=".25"/>
<circle cx="355.7" cy="266.6" r=".25"/>
<circle cx="362.7" cy="275.7" r=".25"/>
<circle cx="369.7" cy="268.2" r=".25"/>
<circle cx="371.2" cy="266.6" r=".25"/>
<circle cx="385.1" cy="268.2" r=".25"/>
<circle cx="235.7" cy="296" r=".25"/>
<circle cx="259.1" cy="296" r=".25"/>
<circle cx="362.7" cy="291.8" r=".25"/>
<circle cx="369.7" cy="299.4" r=".25"/>
<circle cx="385.1" cy="299.4" r=".25"/>
<circle cx="99.9" cy="300.2" r=".25"/>
<circle cx="101.3" cy="300.2" r=".25"/>
<circle cx="101.5" cy="300.2" r=".25"/>
<circle cx="102.3" cy="300.2" r=".25"/>
<circle cx="102.9" cy="300.2" r=".25"/>
<circle cx="215.1" cy="304.2" r=".25"/>
<circle cx="265.6" cy="301.9" r=".25"/>
<circle cx="304.7" cy="300.9" r=".25"/>
<circle cx="305.2" cy="300.9" r=".25"/>
<circle cx="343.5" cy="300.9" r=".25"/>
<circle cx="344.9" cy="304.2" r=".25"/>
<circle cx="347.5" cy="303.3" r=".25"/>
<circle cx="386.8" cy="303.3" r=".25"/>
</g>
<!-- layer: Visible Narrow (ANSI) -->
<g fill="#000">
<circle cx="88.2" cy="86" r=".19"/>
<circle cx="91.9" cy="83.8" r=".19"/>
<circle cx="95.6" cy="81.7" r=".19"/>
<circle cx="198" cy="107.5" r=".19"/>
<circle cx="183.4" cy="176.8" r=".19"/>
<circle cx="187.1" cy="174.7" r=".19"/>
<circle cx="190.8" cy="172.5" r=".19"/>
<circle cx="381.7" cy="214.9" r=".19"/>
<circle cx="362.7" cy="232.4" r=".19"/>
<circle cx="377.7" cy="222.9" r=".19"/>
<circle cx="229.2" cy="296" r=".19"/>
<circle cx="362.7" cy="299.4" r=".19"/>
<circle cx="101.3" cy="300.2" r=".19"/>
<circle cx="101.5" cy="300.2" r=".19"/>
<circle cx="102.9" cy="300.2" r=".19"/>
<circle cx="344.9" cy="303.3" r=".19"/>
<circle cx="348.4" cy="303.3" r=".19"/>
</g>
<!-- layer: Symbol (ANSI) -->
<g fill="none" stroke="#000" stroke-width=".4">
<path d="M342.8 18.5v-5.8h197v5.8M342.8 18.5h197v5.8M342.8 18.5v156.7h197v-150.9M360.6 18.5v156.7M377.1 18.5v156.7M454.2 18.5v156.7M112.5 37.4l6.4 13.8M135.8 32.9l1.6 13.9M342.8 24.3h197M342.8 30.1h197M342.8 35.9h197M83.8 55.4l13.7 24.9"/>
<path d="M96.3 58.5l5.2 9.4M99.8 47.9l4.1 10.3M102.6 56.1l.9-.4 .4 2.5zM117.4 49.1l.9-.3 .6 2.4zM136.6 44.4l1-.1-.2 2.5zM342.8 41.7h197M342.8 47.5h197M342.8 53.3h197M342.8 59.1h197M69 64.7l21.2 19.8M81.3 66.7l12.2 15.9M95.9 78.3l.9-.4 .7 2.4z"/>
<path d="M99.9 65.9l.8-.5 .8 2.5zM209.2 73.5l-7.6 9.2M342.8 65h197M342.8 70.7h197M342.8 76.5h197M72 80.4l14.2 6.4M84.1 85.3l2.1 1.5-2.4-.6zM88.7 82.4l1.5 2.1-2.2-1.3zM91.6 80.9l.8-.6 1.1 2.3zM202.8 80.5l.8 .6-2 1.6zM238.9 93l.7 .6-1.9 1.6zM246.2 84.4l-8.5 10.8"/>
<path d="M342.8 82.4h197M342.8 88.1h197M342.8 94h197M342.8 99.8h197M342.8 105.5h197M342.8 111.4h197M342.8 117.2h197M342.8 123h197M342.8 128.8h197M342.8 134.6h197M342.8 140.4h197M342.8 146.2h197"/>
<path d="M342.8 152h197M342.8 157.8h197M342.8 163.6h197M342.8 169.4h197M65.7 217.5l2.5 .4-2.5 .5zM68.2 217.9l-16.6 .1M216.1 219.6l4.5 10.1M226.8 219.3l-2.4 47.3M276.8 220l-15.5 47.4M381.6 202.8l-18.5 20.1M401.5 212.2l-19.8 12.9M219.1 227.6l.9-.4 .6 2.5z"/>
<path d="M244.5 220.2l-5.7 49.3M262 220.1l-11.2 45.7M302.3 229.7l1 .2-1 2.4zM304.9 220.1l-2.6 12.2M364.4 220.8l.7 .6-2 1.5zM381.7 225.1l1.8-1.8 .5 .9zM399.5 231l-36.8 17M50.7 248.6h16.9M65.2 248.1l2.4 .5-2.4 .5zM160.8 257l1.8 1.8-.8 .6zM160.8 257l5.4 8M326.8 240.8l2.5 .4-2.5 .5z"/>
<path d="M329.3 241.2l-15.9 .1M362.7 248l2-1.6 .5 .9zM378.1 254.8l2.3-1.1 .3 1zM399.2 249.5l-21.1 5.3M91.9 263l6.1 6.7M95.9 268.3l.8-.7 1.3 2.1zM116.5 277.9l6.6 8M183.1 274.8l2 1.5-.8 .7zM183.1 274.8l5.7 6.4M224 264l1 .1-.6 2.5zM238.6 267l1 .1-.8 2.4zM251 263.3l.9 .2-1.1 2.3z"/>
<path d="M261.6 264.9l.9 .3-1.2 2.2zM287.2 276.3l.8 .7-2.1 1.4zM292.2 271.7l-6.3 6.7M325.9 274.9l.7 .7-1.9 1.5zM330.3 270.6l-5.6 6.5M351.8 279.1v17.1M378.1 279.1l2.5-.3v1zM378.1 279.1l25.8 2.5M121.2 284.3l.7-.6 1.2 2.2zM226.6 294.1l14.8 1.9M239 295.2l2.4 .8-2.6 .2zM351.3 293.7h1l-.5 2.5z"/>
<path d="M362.7 290l2.6 .2-.4 .9zM362.7 290l37.7 10.7M65.7 314.5l2.5 .5-2.5 .5zM68.2 315h-16.6M368.9 307.1l1.5 2.1-1 .4zM368.9 307.1l8 18.7M387.7 304.2l2.2 1.2-.6 .8zM387.7 304.2l12.1 10.6M51.6 338.6h16.6M51.6 327.3h16.6M65.7 338.1l2.5 .5-2.5 .5zM65.7 326.8l2.5 .5-2.5 .6z"/>
<path d="M383.2 330a4.6 4.6 0 0 0-6.6-4.1 4.6 4.6 0 0 0-.7 7.8 4.6 4.6 0 0 0 7.2-2.8l.1-.9M65.7 348.4l2.5 .5-2.5 .5zM68.2 348.9h-16.6a4.6 4.6 0 0 0-6.6-4.1 4.6 4.6 0 0 0-.7 7.8 4.6 4.6 0 0 0 7.3-2.9v-.8M65.7 360.6l2.5 .4-2.5 .5zM68.2 361l-16.6 .1"/>
<circle cx="110.6" cy="33.3" r="4.6"/>
<circle cx="135.3" cy="28.4" r="4.6"/>
<circle cx="81.5" cy="51.4" r="4.6"/>
<circle cx="94.1" cy="54.6" r="4.6"/>
<circle cx="98.1" cy="43.7" r="4.6"/>
<circle cx="65.6" cy="61.6" r="4.6"/>
<circle cx="67.8" cy="78.5" r="4.6"/>
<circle cx="78.5" cy="63" r="4.6"/>
<circle cx="212.1" cy="69.9" r="4.6"/>
<circle cx="249" cy="80.8" r="4.6"/>
<circle cx="384.7" cy="199.4" r="4.6"/>
<circle cx="47" cy="218" r="4.6"/>
<circle cx="214.3" cy="215.5" r="4.6"/>
<circle cx="227" cy="214.7" r="4.6"/>
<circle cx="245" cy="215.7" r="4.6"/>
<circle cx="263" cy="215.7" r="4.6"/>
<circle cx="278.2" cy="215.7" r="4.6"/>
<circle cx="305.8" cy="215.7" r="4.6"/>
<circle cx="405.4" cy="209.7" r="4.6"/>
<circle cx="403.6" cy="229.1" r="4.6"/>
<circle cx="46.1" cy="248.6" r="4.6"/>
<circle cx="88.8" cy="259.7" r="4.6"/>
<circle cx="308.8" cy="241.3" r="4.6"/>
<circle cx="403.6" cy="248.4" r="4.6"/>
<circle cx="113.6" cy="274.4" r="4.6"/>
<circle cx="168.8" cy="268.8" r="4.6"/>
<circle cx="295.3" cy="268.4" r="4.6"/>
<circle cx="333.3" cy="267.1" r="4.6"/>
<circle cx="351.8" cy="274.5" r="4.6"/>
<circle cx="191.8" cy="284.6" r="4.6"/>
<circle cx="222.1" cy="293.5" r="4.6"/>
<circle cx="408.4" cy="282.1" r="4.6"/>
<circle cx="47" cy="315.1" r="4.6"/>
<circle cx="403.3" cy="317.8" r="4.6"/>
<circle cx="404.7" cy="302" r="4.6"/>
<circle cx="47" cy="338.6" r="4.6"/>
<circle cx="47" cy="327.3" r="4.6"/>
<circle cx="47" cy="361.1" r="4.6"/>
</g>
<!-- layer: Border (ANSI) -->
<g fill="none" stroke="#000" stroke-width=".7">
<path d="M139.7 8.6v4.1M279.4 6.3v6.4l-2.2-3.8h4.4l-2.2 3.8 2.2-3.8M419.1 8.6v4.1M15 107.9h4M539.8 107.9h4M12.7 215.9h6.3l-3.8-2.2v4.4l3.8-2.2-3.8 2.2M546.1 215.9h-6.3l3.8-2.2v4.4l-3.8-2.2 3.8 2.2M15 323.8h4M539.8 323.8h4M19 419.1v-406.4h520.8v406.4h-520.8h520.8M139.7 419.1v4.1M419.1 419.1v4.1"/>
<path d="M281.6 422.9l-2.2-3.8 2.2 3.8h-4.4l2.2-3.8v6.3"/>
</g>
<!-- layer: Title (ANSI) -->
<path d="M387.3 381h152.5v31.7h-152.5zM387.3 412.7v6.4M425.4 412.7v6.4M450.8 412.7v6.4M461 403.9v8.8M491.5 412.7v6.4M529.6 403.9v8.8" fill="none" stroke="#000" stroke-width=".51"/>
<path d="M387.3 387.3h63.5M387.3 393.7h63.5M425.4 381v31.7M450.8 381v31.7h-63.5M450.8 395h89M387.3 419.1h152.5M387.3 400h63.5M387.3 406.4h63.5M450.8 403.9h89" fill="none" stroke="#000" stroke-width=".4"/>
<!-- layer: Symbol (ANSI) -->
<g fill="#000">
<path d="M102.6 56.1l.9-.4 .4 2.5z" fill-rule="evenodd"/>
<path d="M117.4 49.1l.9-.3 .6 2.4z" fill-rule="evenodd"/>
<path d="M136.6 44.4l1-.1-.2 2.5z" fill-rule="evenodd"/>
<path d="M95.9 78.3l.9-.4 .7 2.4z" fill-rule="evenodd"/>
<path d="M99.9 65.9l.8-.5 .8 2.5z" fill-rule="evenodd"/>
<path d="M84.1 85.3l2.1 1.5-2.4-.6z" fill-rule="evenodd"/>
<path d="M88.7 82.4l1.5 2.1-2.2-1.3z" fill-rule="evenodd"/>
<path d="M91.6 80.9l.8-.6 1.1 2.3z" fill-rule="evenodd"/>
<path d="M202.8 80.5l.8 .6-2 1.6z" fill-rule="evenodd"/>
<path d="M238.9 93l.7 .6-1.9 1.6z" fill-rule="evenodd"/>
<path d="M65.7 217.5l2.5 .4-2.5 .5z" fill-rule="evenodd"/>
<path d="M219.1 227.6l.9-.4 .6 2.5z" fill-rule="evenodd"/>
<path d="M302.3 229.7l1 .2-1 2.4z" fill-rule="evenodd"/>
<path d="M364.4 220.8l.7 .6-2 1.5z" fill-rule="evenodd"/>
<path d="M381.7 225.1l1.8-1.8 .5 .9z" fill-rule="evenodd"/>
<path d="M65.2 248.1l2.4 .5-2.4 .5z" fill-rule="evenodd"/>
<path d="M160.8 257l1.8 1.8-.8 .6z" fill-rule="evenodd"/>
<path d="M326.8 240.8l2.5 .4-2.5 .5z" fill-rule="evenodd"/>
<path d="M362.7 248l2-1.6 .5 .9z" fill-rule="evenodd"/>
<path d="M378.1 254.8l2.3-1.1 .3 1z" fill-rule="evenodd"/>
<path d="M95.9 268.3l.8-.7 1.3 2.1z" fill-rule="evenodd"/>
<path d="M183.1 274.8l2 1.5-.8 .7z" fill-rule="evenodd"/>
<path d="M224 264l1 .1-.6 2.5z" fill-rule="evenodd"/>
<path d="M238.6 267l1 .1-.8 2.4z" fill-rule="evenodd"/>
<path d="M251 263.3l.9 .2-1.1 2.3z" fill-rule="evenodd"/>
<path d="M261.6 264.9l.9 .3-1.2 2.2z" fill-rule="evenodd"/>
<path d="M287.2 276.3l.8 .7-2.1 1.4z" fill-rule="evenodd"/>
<path d="M325.9 274.9l.7 .7-1.9 1.5z" fill-rule="evenodd"/>
<path d="M378.1 279.1l2.5-.3v1z" fill-rule="evenodd"/>
<path d="M121.2 284.3l.7-.6 1.2 2.2z" fill-rule="evenodd"/>
<path d="M239 295.2l2.4 .8-2.6 .2z" fill-rule="evenodd"/>
<path d="M351.3 293.7h1l-.5 2.5z" fill-rule="evenodd"/>
<path d="M362.7 290l2.6 .2-.4 .9z" fill-rule="evenodd"/>
<path d="M65.7 314.5l2.5 .5-2.5 .5z" fill-rule="evenodd"/>
<path d="M368.9 307.1l1.5 2.1-1 .4z" fill-rule="evenodd"/>
<path d="M387.7 304.2l2.2 1.2-.6 .8z" fill-rule="evenodd"/>
<path d="M65.7 338.1l2.5 .5-2.5 .5z" fill-rule="evenodd"/>
<path d="M65.7 326.8l2.5 .5-2.5 .6z" fill-rule="evenodd"/>
<path d="M65.7 348.4l2.5 .5-2.5 .5z" fill-rule="evenodd"/>
<path d="M65.7 360.6l2.5 .4-2.5 .5z" fill-rule="evenodd"/>
</g>
<g font-size="6.3">
<text x="427" y="271.9">NOTE:</text>
<text x="427" y="287">-LAY POLY FOAM IN BOXES,</text>
<text x="428.9" y="294.4">THEN WRAP AROUND COMPONENTS.</text>
<text x="427" y="309.5">-POLY FOAM ON BOTH SIDES</text>
<text x="428.9" y="317.1">AND MIDDLE OF SINTRA PANELS</text>
</g>
<text font-size="5.2" x="462" y="412.1">MMV-V3-PALLET-02</text>
<g font-size="4.3">
<text x="401.1" y="386.1">istaples</text>
<text x="426.7" y="385.7">11/13/2017</text>
</g>
<g font-size="4.2">
<text x="68.7" y="11.7">4</text>
<text x="208.4" y="11.7">3</text>
<text x="348.1" y="11.7">2</text>
<text x="487.8" y="11.7">1</text>
<text x="430.3" y="17.1">PARTS LIST</text>
<text x="346.9" y="22.9">ITEM</text>
<text x="364.9" y="23">QTY</text>
<text x="402" y="22.9">PART NUMBER</text>
<text x="483.8" y="23">DESCRIPTION</text>
<text x="133" y="29.9">15</text>
<text x="350.5" y="28.8">1</text>
<text x="367.7" y="28.8">1</text>
<text x="378" y="28.8">MMV-V3-BOX-01</text>
<text x="455.1" y="28.8">SEAT BOX</text>
<text x="109.5" y="34.8">1</text>
<text x="350.5" y="34.5">2</text>
<text x="367.7" y="34.5">1</text>
<text x="378" y="34.5">MMV-V3-BOX-02</text>
<text x="455.1" y="34.5">MISC.</text>
<text x="350.5" y="40.4">3</text>
<text x="367.7" y="40.3">1</text>
<text x="378" y="40.4">MMV-V3-BOX-03</text>
<text x="455.1" y="40.4">MISC.</text>
<text x="95.8" y="45.2">26</text>
<text x="350.5" y="46.2">4</text>
<text x="367.7" y="46.2">1</text>
<text x="378" y="46.2">MMV-V3-BOX-A101-02</text>
<text x="455.1" y="46.2">FRONT FLOOR PAN BOX</text>
<text x="79.2" y="53">11</text>
<text x="350.5" y="51.9">5</text>
<text x="367.7" y="51.9">1</text>
<text x="378" y="52">MMV-V3-BOX-A103-02</text>
<text x="455.1" y="52">BACK FLOOR PAN BOX</text>
<text x="15.1" y="55.5">D</text>
<text x="91.8" y="56.1">14</text>
<text x="350.5" y="57.8">6</text>
<text x="367.7" y="57.8">2</text>
<text x="378" y="57.8">MMV-V3-BOX-B100-02</text>
<text x="455.1" y="57.8">CHASSIS BOX</text>
<text x="540.9" y="55.5">D</text>
<text x="63.4" y="63.2">13</text>
<text x="76.2" y="64.6">10</text>
<text x="350.5" y="63.6">7</text>
<text x="367.7" y="63.6">1</text>
<text x="378" y="63.6">MMV-V3-BOX-C101-02</text>
<text x="455.1" y="63.6">LEFT BEAUTY PANEL BOX</text>
<text x="210.9" y="71.5">2</text>
<text x="350.5" y="69.4">8</text>
<text x="367.7" y="69.3">1</text>
<text x="378" y="69.4">MMV-V3-BOX-C102-02</text>
<text x="455.1" y="69.4">MIDDLE BEAUTY PANEL BOX</text>
<text x="350.5" y="75.2">9</text>
<text x="367.7" y="75.2">1</text>
<text x="378" y="75.2">MMV-V3-BOX-C101-02</text>
<text x="455.1" y="75.2">RIGHT BEAUTY PANEL BOX</text>
<text x="65.6" y="80.1">12</text>
<text x="247.9" y="82.4">3</text>
<text x="349.4" y="81">10</text>
<text x="367.7" y="81">1</text>
<text x="378" y="81">MMV-V3-BOX-D100-02</text>
<text x="455.1" y="81">FRONT LEFT WALL PANEL BOX</text>
<text x="349.4" y="86.8">11</text>
<text x="367.7" y="86.8">1</text>
<text x="378" y="86.8">MMV-V3-BOX-D100-02</text>
<text x="455.1" y="86.8">FRONT RIGHT WALL PANEL BOX</text>
<text x="349.4" y="92.6">12</text>
<text x="367.7" y="92.6">1</text>
<text x="378" y="92.6">MMV-V3-BOX-D100-02</text>
<text x="455.1" y="92.6">BACK LEFT WALL PANEL BOX</text>
<text x="349.4" y="98.4">13</text>
<text x="367.7" y="98.4">1</text>
<text x="378" y="98.4">MMV-V3-BOX-D100-02</text>
<text x="455.1" y="98.4">BACK RIGHT WALL PANEL BOX</text>
<text x="349.4" y="104.2">14</text>
<text x="367.7" y="104.2">1</text>
<text x="378" y="104.2">MMV-V3-BOX-D500-02</text>
<text x="455.1" y="104.2">MIDDLE WALL PANEL BOX</text>
<text x="349.4" y="110">15</text>
<text x="367.7" y="110">1</text>
<text x="378" y="110">MMV-V3-BOX-D600-02</text>
<text x="455.1" y="110">DOOR BOX</text>
<text x="349.4" y="115.8">16</text>
<text x="367.7" y="115.8">1</text>
<text x="378" y="115.8">MMV-V3-BOX-F101-02</text>
<text x="455.1" y="115.8">BACK ROOF PAN BOX</text>
<text x="349.4" y="121.6">17</text>
<text x="367.7" y="121.6">2</text>
<text x="378" y="121.6">MMV-V3-BOX-F102-02</text>
<text x="455.1" y="121.6">SIDE ROOF PAN BOX</text>
<text x="349.4" y="127.4">18</text>
<text x="367.7" y="127.4">1</text>
<text x="378" y="127.4">MMV-V3-BOX-F103-02</text>
<text x="455.1" y="127.4">ROOF CAPS BOX</text>
<text x="349.4" y="133.2">19</text>
<text x="367.7" y="133.2">1</text>
<text x="378" y="133.2">MMV-V3-BOX-F104-02</text>
<text x="455.1" y="133.2">GRAPHIC CAPS BOX</text>
<text x="349.4" y="139.1">20</text>
<text x="367.7" y="139">1</text>
<text x="378" y="139.1">MMV-V3-BOX-F101-02</text>
<text x="455.1" y="139.1">FRONT ROOF PAN BOX</text>
<text x="349.4" y="144.8">21</text>
<text x="367.7" y="144.8">1</text>
<text x="378" y="144.8">MMV-V3-BOX-F109-02</text>
<text x="455.1" y="144.8">PERF ROOF PAN BOX</text>
<text x="349.4" y="150.6">22</text>
<text x="367.7" y="150.6">1</text>
<text x="378" y="150.6">MMV-V3-BOX-G100,B201-02</text>
<text x="455.1" y="150.6">BENCH AND BENCH SUPPORT BOX</text>
<text x="349.4" y="156.5">23</text>
<text x="367.7" y="156.4">1</text>
<text x="378" y="156.5">MMV-V3-BOX-H100-02</text>
<text x="455.1" y="156.5">HEADER BOX</text>
<text x="15.2" y="163.4">C</text>
<text x="349.4" y="162.2">24</text>
<text x="367.7" y="162.2">2</text>
<text x="378" y="162.2">MMV-V3-02-E100</text>
<text x="411.4" y="162.2">3-8</text>
<text x="455.1" y="162.2">SEAT</text>
<text x="541" y="163.4">C</text>
<text x="349.4" y="168.1">25</text>
<text x="349.4" y="173.9">26</text>
<text x="367.7" y="168.1">2</text>
<text x="367.7" y="173.9">2</text>
<text x="378" y="168.1">MMV-V3-BOX-E100 SUPPORT-02</text>
<text x="378" y="173.9">SINTRA PANEL 5 FLAT</text>
<text x="455.1" y="168.1">TRIANGLE SEAT BOX REINFORCEMENT</text>
<text x="455.1" y="173.9">GRAPHICS PANEL</text>
<text x="382.3" y="200.9">23</text>
<text x="403" y="211.3">19</text>
<text x="44.8" y="219.5">15</text>
<text x="213.1" y="217">2</text>
<text x="225.9" y="216.2">5</text>
<text x="243.8" y="217.2">8</text>
<text x="261.9" y="217.2">9</text>
<text x="277.1" y="217.2">7</text>
<text x="303.5" y="217.2">18</text>
<text x="401.4" y="230.7">16</text>
<text x="307.7" y="242.8">4</text>
<text x="45" y="250.1">1</text>
<text x="401.4" y="249.9">20</text>
<text x="86.6" y="261.2">25</text>
<text x="332.2" y="268.7">6</text>
<text x="15.3" y="271.4">B</text>
<text x="111.4" y="275.9">24</text>
<text x="166.5" y="270.4">24</text>
<text x="294.1" y="270">6</text>
<text x="541.1" y="271.4">B</text>
<text x="349.5" y="276.1">21</text>
<text x="189.5" y="286.2">25</text>
<text x="406.1" y="283.6">17</text>
<text x="219.8" y="295.1">22</text>
<text x="402.5" y="303.5">17</text>
<text x="44.8" y="316.5">14</text>
<text x="402.1" y="319.3">3</text>
<text x="44.8" y="328.9">11</text>
<text x="376.3" y="331.6">26</text>
<text x="44.8" y="340.2">10</text>
<text x="44.8" y="350.5">13</text>
<text x="44.8" y="362.6">12</text>
<text x="15.2" y="379.3">A</text>
<text x="541" y="379.3">A</text>
<text x="452.3" y="403.4">PALLET CRATE-01</text>
<text x="454.3" y="412.6">C</text>
<text x="503.9" y="416.1">1</text>
<text x="514.5" y="416.1">2</text>
<text x="68.7" y="423.2">4</text>
<text x="208.4" y="423.2">3</text>
<text x="348.1" y="423.2">2</text>
<text x="487.8" y="423.2">1</text>
</g>
<g font-size="3.5">
<text x="388.1" y="384.3">DRAWN</text>
<text x="388.1" y="390.7">CHECKED</text>
<text x="388.1" y="396.8">APPROVED</text>
<text x="451.5" y="398">TITLE</text>
<text x="452.5" y="406.8">SIZE</text>
<text x="461.8" y="406.7">PART NAME</text>
<text x="529.9" y="406.8">REV</text>
<text x="451.9" y="415.8">SCALE</text>
<text x="492.4" y="416.1">SHEET</text>
<text x="508.9" y="416.1">OF</text>
</g>
</svg>
